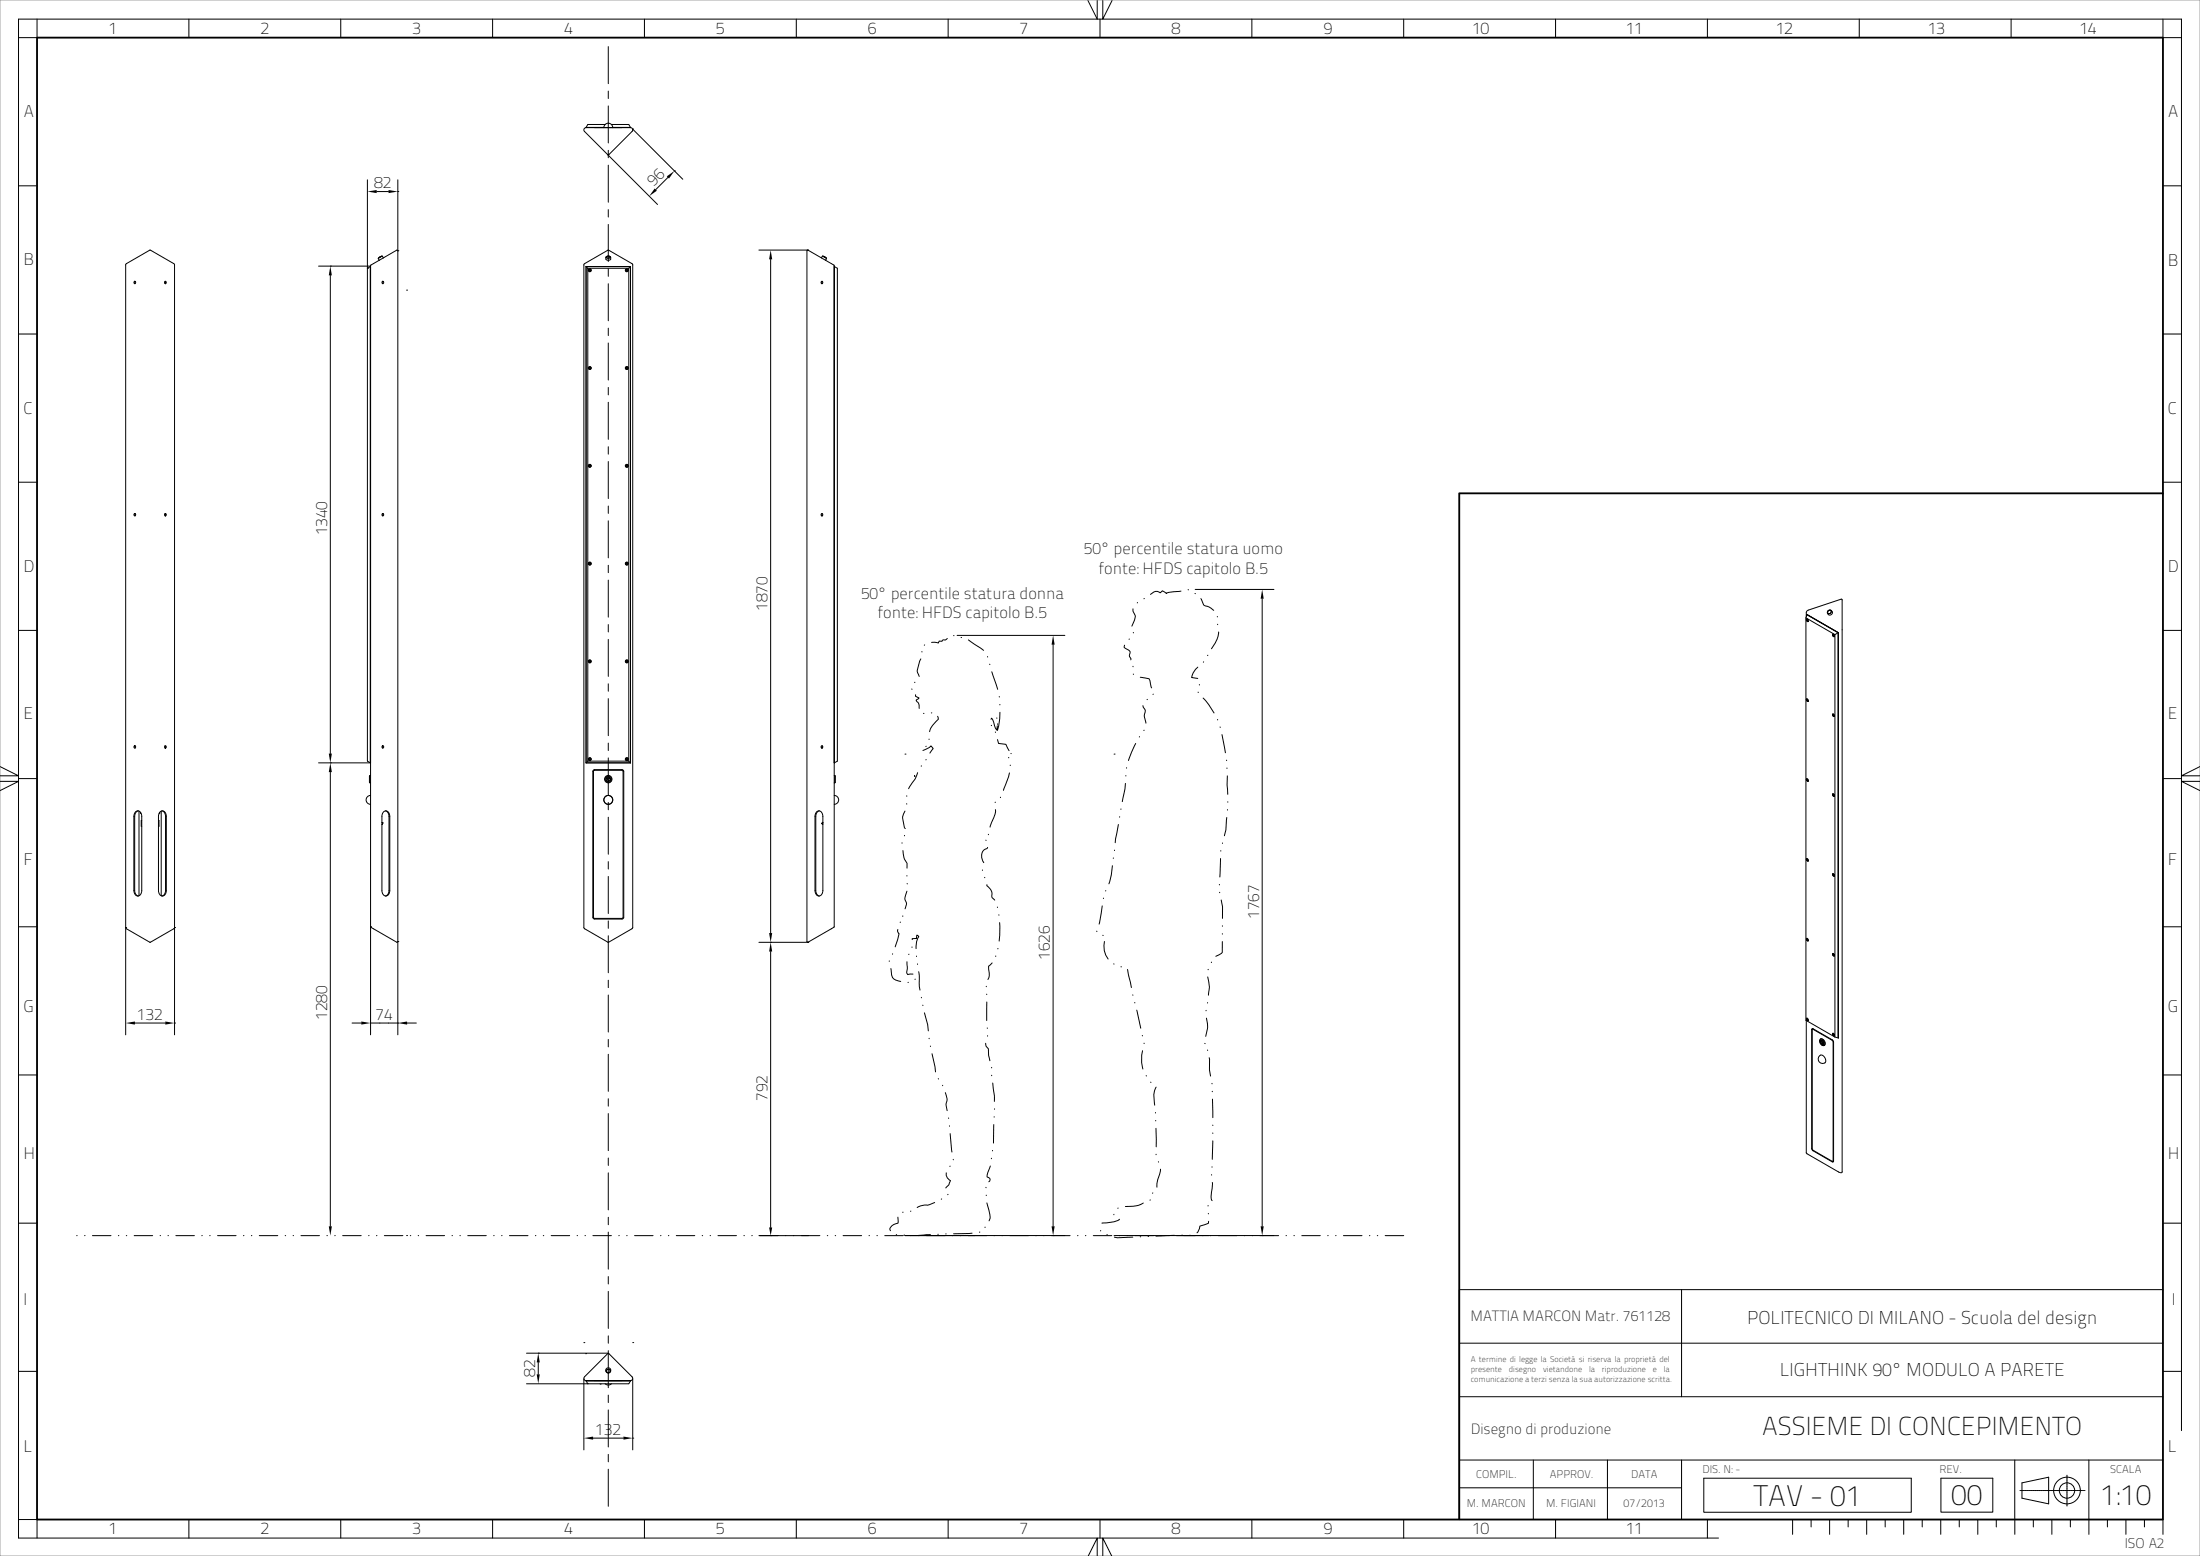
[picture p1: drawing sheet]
<svg xmlns="http://www.w3.org/2000/svg" width="594mm" height="420mm" viewBox="0 0 594 420" stroke-linecap="round" stroke-linejoin="round" font-family="sans-serif">
<!-- layer: 0 -->
<g fill="none" stroke="#000" stroke-width=".27">
<path d="M10 5.2v5h-5M51 5.2v5M92 5.2v5M133 5.2v5M174 5.2v5M215 5.2v5M256 5.2v5M296.2 .2v5l-2.4-5M297 5.2v5M297.8 .2v5l2.4-5M338 5.2v5M379 5.2v5"/>
<path d="M420 5.2v5M461 5.2v5M502 5.2v5M543 5.2v5M584 5.2v5h5M5 50.2h5M584 50.2h5M5 90.2h5M584 90.2h5M5 130.2h5M584 130.2h5M5 170.2h5"/>
<path d="M487.6 166.8v108.6l7.8 4.5M487.6 166.8l7.8 4.5M487.7 166.4v-1.2l.4-.5 9.2-2.9 .1 154.5a.57 .57 0 0 1-1 0l-8.7-5.1v-35.7M487.8 165.9l8.5 4.9M487.8 165.9l8.6 4.9M487.8 165.9l-.2 .9M487.9 167.1l-.1 .4 .4 .2M488 167.4h.1M488 167.4h-.1M488 167.3v.1M488.1 167.4v.2l-.2-.2M488.1 167.4l-.1-.1-.1 .1"/>
<path d="M494.9 171.5l.1 .2M495 171.2l-.1 .4 .4 .2M495.1 171.4l.1 .1M495.1 171.4l-.2 .1M495.1 171.4h.1M495.2 171.5l-.2 .2M495.2 171.6l-.2 .1M495.2 171.5l-.3-.1v.1M495.4 171.3v108.6M496.3 170.8l-.9 .5M496.4 170.8l-.1 109.4M496.4 170.8h-.1"/>
<path d="M584 170.2h5M487.9 189l.1 .1M487.9 188.6l-.1 .5 .4 .1M488 188.9l.1 .1M488 188.9l-.1 .1M488 188.9h.1M488.1 189l-.1 .1M488.1 189.1h-.1M488.1 189l-.1-.2-.1 .2M494.9 193.1l.1 .1M495 192.7l-.1 .5 .4 .1M495.1 193l.1 .1"/>
<path d="M495.1 193l-.2 .1M495.1 193h.1M495.2 193.1l-.2 .1M495.2 193.1l-.3-.2v.2M0 210.9h5l-5 2.5M0 206.9l5 2.5h-5M5 210.2h5M487.9 210.5l.1 .2M487.9 210.2l-.1 .4 .4 .2M488 210.5h.1M488 210.5h-.1M488 210.4v.1"/>
<path d="M488.1 210.5l-.1 .2M488.1 210.6l-.1 .1M488.1 210.5l-.1-.1-.1 .1M495 214.3l-.1 .4 .4 .2M495.1 214.5l.1 .1M495.1 214.5l-.2 .1M495.1 214.5h.1M495.2 214.6l-.2 .2-.1-.2M495.2 214.6l-.3-.1v.1M584 210.2h5M594 210.9h-5l5 2.5M594 206.9l-5 2.5h5"/>
<path d="M487.9 232.1l.1 .1M487.9 231.7l-.1 .4 .4 .3M488 232l.1 .1M488 232l-.1 .1M488 232h.1M488.1 232.1l-.1 .1M488.1 232.2h-.1M488.1 232.1l-.1-.2-.1 .2M488.2 232.3v.1M494.9 236.2l.1 .1M495 235.8l-.1 .5 .4 .1M495.1 236.1l.1 .1"/>
<path d="M495.1 236.1l-.2 .1M495.1 236.1h.1M495.2 236.2l-.2 .1M495.2 236.2l-.3-.2v.2M5 250.2h5M487.9 253.5l.2 .3zM487.9 253.3l-.1 .4 .4 .2M488 253.6h.1M488 253.6h-.1M488 253.5v.1M494.9 257.7l.1 .2M495 257.4l-.1 .4 .4 .2"/>
<path d="M495.1 257.6l.1 .1M495.1 257.6l-.2 .1M495.1 257.6h.1M495.2 257.7l-.2 .2M495.2 257.8l-.2 .1M495.2 257.7l-.3-.1v.1M584 250.2h5M487.9 275.2l.1 .1M487.9 274.8l-.1 .5 .4 .1M488 275.1l.1 .1M488 275.1l-.1 .1M488 275.1h.1"/>
<path d="M488.1 275.2l-.1 .1M488.1 275.3h-.1M488.1 275.2l-.1-.2-.1 .2M489.3 277.8l5.4 3 .2 .4v32.3l-5.4-3-.2-.4zM489.5 277.7l-.3 .2v32.1l.3 .6 5.2 3 .4-.2M489.5 277.7l5.2 3 .4 .6v32.1M489.5 277.7l-.2 .1M494.9 279.3l.1 .1M495 278.9l-.1 .5 .4 .1M495.1 279.2l.1 .1M495.1 279.2l-.2 .1M495.1 279.2h.1"/>
<path d="M495.2 279.3l-.2 .1M495.2 279.3l-.3-.2v.2M495.4 279.9l.9 .3M5 290.2h5M491.2 285.1a1.05 1.05 0 0 1 1.1-.1 1.05 1.05 0 0 1 .6 .9 .99 .99 0 0 1-.9 1.2 .99 .99 0 0 1-1.1-1zM491.3 281.1l.2-.6a1.15 1.15 0 0 1 1 1.7l-.6-.1M491.5 280.7a.98 .98 0 0 1 .8 1.4 .98 .98 0 0 1-.8-1.4zM491.5 280.5a1.06 1.06 0 0 1 1.1 .5 1.06 1.06 0 0 1-.1 1.2M491.6 280.9l.6 .3v.7l-.6-.3zM491.6 281.1l.3 .7M491.6 281.1l.6 .2M491.8 280.9v.1"/>
<path d="M491.9 280.9h-.4v.5l.4 .5h.2l.2-.2M491.9 280.9l-.3 .2M492.2 281.3l-.3 .5M492.2 281.6l.1 .1M492.2 281.3h.1M492.3 281.5l-.4 .3M496.4 280.1l-.1 .1M584 290.2h5M495.1 313.4l-.2 .1M5 330.2h5M584 330.2h5M454 348.1v28.9"/>
<path d="M584 348.1h-190v62M5 370.2h5M394 377h190M394 362.6h190M584 370.2h5M394 394.1h190M414 394.1v16M434 394.1v16M454 394.1v16M460 399h56v9.2h-56zM524 399h14.1v9.2h-14.1zM544 394.1v20.1"/>
<path d="M558.1 398.2v.1M558.1 398.4v.1M558.1 398.6v.3M558.1 399v.1M558.1 399.1v.4M558.1 399.5v.1M558.1 399.7v.3M564 394.1v16M589 386.2v-381h-584v410h459M5 410.2h5v5M51 410.2v5M92 410.2v5"/>
<path d="M133 410.2v5M174 410.2v5M215 410.2v5M256 410.2v5M297 410.2v5M338 410.2v5M379 410.2v5M394 401.6h60M420 410.2v5M461 410.2v5M484 410.2v4M489 410.2v2"/>
<path d="M494 410.2v4M499 410.2v2M504 410.2v4M509 410.2v2M514 410.2v4M519 410.2v2M524 410.2v4M529 410.2v2M534 410.2v4M539 410.2v2M545.4 402.3h.1M545.6 402.3h.1"/>
<path d="M545.8 402.3h.3M545.9 400.3l7.2-1.6v7.2l-7.2-1.5zM546.1 402.3h.1M546.3 402.3h.3M546.7 402.3h.1M546.8 402.3h.3M547.2 402.3h.1M547.4 402.3h.3M547.7 402.3h.1M547.9 402.3h.3M548.3 402.3h.1M548.4 402.3h.3"/>
<path d="M548.8 402.3h.1M549 402.3h.3M549 410.2v2M549.3 402.3h.1M549.5 402.3h.3M549.9 402.3h.1M550 402.3h.3M550.4 402.3h.1M550.6 402.3h.3M550.9 402.3h.1M551.1 402.3h.3M551.5 402.3h.1"/>
<path d="M551.6 402.3h.3M552 402.3h.1M552.2 402.3h.3M552.5 402.3h.1M552.7 402.3h.3M553.1 402.3h.1M553.2 402.3h.3M553.6 402.3h.1M553.8 402.3h.3M554 410.2v4M554.1 402.3h.1M554.3 402.3h.3"/>
<path d="M554.7 402.3h.1M554.8 402.3h.3M555.2 402.3h.1M555.3 402.3h.3M555.7 402.3h.1M555.9 402.3h.3M556.3 402.3h.1M556.4 402.3h.3M556.8 402.3h.1M556.9 402.3h.3M557.3 402.3h.1M557.5 402.3h.3"/>
<path d="M557.9 402.3h.1M558 402.3h.3M558.1 400.1v.1M558.1 400.3v.3M558.1 400.6v.1M558.1 400.8v.3M558.1 401.2v.1M558.1 401.4v.3M558.1 401.8h.1M558.1 401.9v.3M558.1 402.3v.1M558.1 402.5v.3"/>
<path d="M558.1 402.9v.1M558.1 403v.3M558.1 403.4v.1M558.1 403.6v.3M558.1 404v.1M558.1 404.1v.3M558.1 404.5v.1M558.1 404.7v.3M558.1 405.1v.1M558.1 405.3v.3M558.1 405.6v.1M558.1 405.8v.3"/>
<path d="M558.1 406.2v.1M558.1 406.4v.1M558.4 402.3h.1M558.5 402.3h.3M558.9 402.3h.1M559 410.2v2M559.1 402.3h.3M559.5 402.3h.1M559.6 402.3h.3M560 402.3h.1M560.1 402.3h.3M560.5 402.3h.1"/>
<path d="M560.7 402.3h.3M561 402.3h.1M561.2 402.3h.3M561.6 402.3h.1M561.7 402.3h.3M562.1 402.3h.1M562.3 402.3h.3M562.6 402.3h.1M562.8 402.3h.1M564 410.2v4M569 410.2v2M574 410.2v4"/>
<path d="M579 410.2v2M584 410.2v4M293.8 420l2.4-4.8v4.8M297.8 420v-4.8l2.4 4.8"/>
<circle cx="488" cy="167.5" r=".33"/>
<circle cx="494" cy="165.1" r=".5"/>
<circle cx="494.1" cy="165.3" r=".68"/>
<circle cx="495.1" cy="171.6" r=".33"/>
<circle cx="488" cy="189" r=".33"/>
<circle cx="495.1" cy="193.1" r=".33"/>
<circle cx="488" cy="210.6" r=".33"/>
<circle cx="495.1" cy="214.7" r=".33"/>
<circle cx="488" cy="232.1" r=".33"/>
<circle cx="495.1" cy="236.2" r=".33"/>
<circle cx="488" cy="253.7" r=".33"/>
<circle cx="495.1" cy="257.8" r=".33"/>
<circle cx="488" cy="275.2" r=".33"/>
<circle cx="495.1" cy="279.3" r=".33"/>
<circle cx="558.1" cy="402.3" r="2.07"/>
<circle cx="558.1" cy="402.3" r="3.6"/>
</g>
<path d="M10 10.2h574v400h-574zM584 133.2h-190v276.9" fill="none" stroke="#000" stroke-width=".5"/>
<path d="M0 0v420h594v-420zM.1 0h593.9v419.9h-593.9z" fill="#000"/>
<!-- layer: Visible (ISO) -->
<g fill="none" stroke="#000" stroke-width=".27">
<path d="M158.2 34.4l12 .1M158.2 34.4v.1M163 34.5a1.2 1.2 0 0 1 1.2-1.2 1.2 1.2 0 0 1 1.2 1.2M163.4 33.6h-4.7l-.5 .8M165.1 33.6h4.7l.4 .8M170.2 34.5l.6 .3-.1 .7-6.5 6.3-6.4-6.3-.1-.7 .5-.3M170.2 34.4v.1M34.1 71.2l6.4-3.7 6.4 3.7 .2 .3v178.9l-.2 .3-6.4 3.7-6.4-3.7-.2-.3zM36.5 76v.5M44.6 76v.5M100 72h.1M100 72v133.9"/>
<path d="M100 72l-.8 .4v133.1l.8 .4M100.1 71.5l7-4 .3 .1v186.6l-.1 .1-7.3-4.2zM102.2 69.7l.2 .5M102.4 70.2h.1M102.6 69.3l-.4 .4M102.6 69.3h.1M103.1 69.1l-.5 .2M103.1 69.1l.4 .5M103.1 69.1l-.9 .6M103.3 76v.5M103.5 69.6h.1M157.8 71.2l6.4-3.7 6.4 3.7 .2 .3v178.9l-.2 .3-6.4 3.7-6.3-3.7-.3-.3z"/>
<path d="M158.2 72h12M158.2 72v133.9M158.2 72l.5 .4M158.7 72.4v133.1M158.7 72.4h11.1M159.1 72.9l.1-.1 .2 .2h-.3zM163.8 69.3l.4-.2 .5 .2a.48 .48 0 0 1-.5 .4 .48 .48 0 0 1-.4-.4zM169.1 72.9l.1-.1 .2 .2h-.3zM169.8 72.4v133.1M170.2 72v133.9M170.2 72l-.4 .4M217.9 67.6l.3-.1 7 4.2v178.4l-7.1 4.3-.2-.2z"/>
<path d="M221.8 69.6h.1M222 76v.5M222.2 69.1l-.4 .5M222.2 69.1l.9 .6M222.2 69.1l.5 .2M222.7 69.3h.1M222.7 69.3l.4 .4M222.9 70.2h.1M223.1 69.7l-.2 .5M225.2 72h.1M225.3 72v133.9M225.3 72l.8 .4v133.1l-.8 .4"/>
<path d="M159.1 99.3h.3v.1h-.3zM169.1 99.3h.3v.1h-.3zM36.5 138.6v.6M44.6 138.6v.6M103.3 138.6v.6M159.1 125.6h.3v.2l-.2 .1zM169.1 125.6h.1l.2 .2h-.3zM222 138.6v.6M159.1 152h.3v.2l-.2 .1zM169.1 152h.1l.2 .2h-.3zM159.1 178.4h.3v.2l-.2 .1zM169.1 178.4h.3v.2h-.3z"/>
<path d="M36.5 201.3v.6M36.6 219.2a1.07 1.07 0 0 1 1.3-.1 1.07 1.07 0 0 1 .4 1.3v20a1.1 1.1 0 0 1-.4 1.2 1.1 1.1 0 0 1-1.3 0l-.4-1.2v-20zM37.3 218.9a1.35 1.35 0 0 0-.9 1.5v20.4a1.24 1.24 0 0 0 .9 1.1M37.5 218.9v22.9M37.9 219.3l.2 .2M43.1 219.3l-.1 .2M43.2 219.2a1.07 1.07 0 0 1 1.3-.1 1.07 1.07 0 0 1 .4 1.3v20a1.1 1.1 0 0 1-.4 1.2 1.1 1.1 0 0 1-1.3 0l-.4-1.2v-20zM43.5 218.9v22.9M43.7 218.9a1.35 1.35 0 0 1 1 1.5l-.1 20.4a1.24 1.24 0 0 1-.9 1.1M44.6 201.3v.6M99.9 209.3l-.2 .2v1.7l.2 .1M99.9 211.3h.1"/>
<path d="M99.9 209.3h.1M99.9 209.3v2M100 205.9h.1M100 214.7a1.2 1.2 0 0 0-1.1 1.2 1.2 1.2 0 0 0 1.1 1.2M103.3 201.3v.6M103.6 219.2a1.07 1.07 0 0 1 1.3-.1 1.07 1.07 0 0 1 .3 1.3v20a1.1 1.1 0 0 1-.4 1.2 1.1 1.1 0 0 1-1.2 0l-.5-1.2v-20zM104.1 218.9a1.35 1.35 0 0 1 .9 1.5v20.4a1.24 1.24 0 0 1-.9 1.1M158.2 205.9h12M158.7 205.5h11.1M158.7 205.5l-.5 .4M159.1 204.8l.1-.1 .2 .3-.2 .1zM160.3 208.1l.2-.2h7.4l.3 .3v39.4l-.3 .3h-7.4l-.3-.3z"/>
<path d="M160.3 207.8l7.6-.1 .5 .5v39.4l-.5 .5h-7.4l-.4-.5v-39.4zM163.8 210.1h.8l-.3 .6zM169.1 204.8l.1-.1 .2 .3h-.3zM169.8 205.5l.4 .4M220.5 219.2a1.07 1.07 0 0 1 1.3-.1 1.07 1.07 0 0 1 .4 1.3v20a1.1 1.1 0 0 1-.4 1.2 1.1 1.1 0 0 1-1.3 0l-.5-1.2v-20zM221.2 218.9a1.35 1.35 0 0 0-.9 1.5v20.4a1.24 1.24 0 0 0 .9 1.1M222 201.3v.6M225.2 205.9h.1M225.2 211.3h.2M225.2 209.3h.2M225.2 214.7a1.2 1.2 0 0 1 1.2 1.2 1.2 1.2 0 0 1-1.2 1.2M225.4 209.3v2"/>
<path d="M225.4 209.3l.1 .2v1.7l-.1 .1M38.3 221.5h-.2v1.5h.2M42.8 221.5h.1v1.5h-.1M103.1 222h.1M103.2 222l.1 .1M103.2 222.5h-.1M103.3 222.3h.1M103.3 222.1v.1M103.3 222.1h.1M103.3 222.4l-.1 .1M103.3 222.4h.1M103.3 222.2h.1"/>
<path d="M103.3 222.3v.1M103.3 222.2v.1M222 222.3h.1M222 222.2h.1M222 222.2v.1M222 222.3v.1M222 222.4h.1M222 222.1h.1M222 222.1v.1M222 222.4l.1 .1M222.1 222l-.1 .1M222.1 222.5h.1"/>
<path d="M222.2 222h-.1M158.2 372.7l-.5-.4 .1-.7 6.4-6.3 6.5 6.3 .1 .7-.6 .4M158.2 372.7h.1M158.2 372.7h12M158.2 372.7l.5 .8h11.1l.4-.8M163.4 373.5a1.2 1.2 0 0 0 1.7 0M170.2 372.7h.1"/>
<circle cx="36.4" cy="76.2" r=".29"/>
<circle cx="44.7" cy="76.3" r=".29"/>
<circle cx="103.4" cy="76.2" r=".29"/>
<circle cx="159.2" cy="73" r=".4"/>
<circle cx="159.2" cy="73" r=".35"/>
<circle cx="164.2" cy="69.7" r=".64"/>
<circle cx="169.2" cy="73" r=".35"/>
<circle cx="169.2" cy="73" r=".4"/>
<circle cx="221.9" cy="76.3" r=".29"/>
<circle cx="159.2" cy="99.3" r=".35"/>
<circle cx="159.2" cy="99.3" r=".4"/>
<circle cx="169.2" cy="99.3" r=".35"/>
<circle cx="169.2" cy="99.3" r=".4"/>
<circle cx="36.4" cy="138.9" r=".29"/>
<circle cx="44.7" cy="139" r=".29"/>
<circle cx="103.4" cy="138.9" r=".29"/>
<circle cx="159.2" cy="125.7" r=".4"/>
<circle cx="159.2" cy="125.7" r=".35"/>
<circle cx="169.2" cy="125.7" r=".35"/>
<circle cx="169.2" cy="125.7" r=".4"/>
<circle cx="221.9" cy="139" r=".29"/>
<circle cx="159.2" cy="152.1" r=".35"/>
<circle cx="159.2" cy="152.1" r=".4"/>
<circle cx="169.2" cy="152.1" r=".35"/>
<circle cx="169.2" cy="152.1" r=".4"/>
<circle cx="159.2" cy="178.5" r=".35"/>
<circle cx="159.2" cy="178.5" r=".4"/>
<circle cx="169.2" cy="178.5" r=".35"/>
<circle cx="169.2" cy="178.5" r=".4"/>
<circle cx="36.4" cy="201.6" r=".29"/>
<circle cx="44.7" cy="201.7" r=".29"/>
<circle cx="103.4" cy="201.6" r=".29"/>
<circle cx="159.2" cy="204.9" r=".4"/>
<circle cx="159.2" cy="204.9" r=".35"/>
<circle cx="164.2" cy="210.3" r=".61"/>
<circle cx="164.2" cy="215.9" r="1.2"/>
<circle cx="164.2" cy="210.3" r=".6"/>
<circle cx="164.2" cy="210.3" r="1"/>
<circle cx="164.2" cy="210.3" r=".85"/>
<circle cx="169.2" cy="204.9" r=".35"/>
<circle cx="169.2" cy="204.9" r=".4"/>
<circle cx="221.9" cy="201.7" r=".29"/>
<circle cx="164.2" cy="370.1" r=".52"/>
<circle cx="164.2" cy="369.9" r=".68"/>
</g>
<!-- layer: Dimension (ISO) -->
<g fill="none" stroke="#000" stroke-width=".27">
<path d="M170.8 34.8h.1M170.8 34.8l13.5 13.6M99.2 48.5v23.9M101.7 51.7h3.2M107.4 51.7h.1M107.4 48.5v19.2M164.1 41.8h.1M164.1 41.8l13.4 13.4M180.3 47.9l-3.2 3.3M182.1 46.1h.1M86 71.8h14M89.2 71.8h.1"/>
<path d="M89.2 74.3v129.1M99.2 72.4h.1M107.4 67.7h.1M109.8 78.3h.1M204.9 67.5h13.2M208.1 70v181.9M218.1 67.5h.1M322.7 159.1h21.3M258.4 171.5h29.1M284.3 174v157M340.8 161.6v169.4M86 205.9h14"/>
<path d="M89.2 205.9h.1M89.2 208.4v122.6M244.4 203.5h.1M300.8 203.5h.1M33.9 250.4h.1M33.9 250.4v28.9M47.1 250.4h.1M47.1 250.4v28.9M100 250.1h.1M100 250.1v29.2M107.4 254.2h.1M107.4 254.2v25.1"/>
<path d="M204.9 254.4h13.2M208.1 254.4h.1M208.1 256.9v74.4M218.1 254.4h.1M36.4 276.1h8.2M47.1 276.1h.1M95.1 276.1h2.5M100 276.1h7.4M107.4 276.1h.1M109.9 276.1h2.5M109.8 333.5h.1M204.9 333.5h13.2"/>
<path d="M208.1 333.5h.1M218.1 333.5h.1M244.4 333.5h43.1M284.3 333.5h.1M300.8 333.5h43.2M340.8 333.5h.1M142.2 365.3h22M142.2 373.5h16.6M145.3 365.3h.1M145.3 367.8v3.2M157.6 362.4h.1M157.6 372.2v19.2"/>
<path d="M158.1 365.4h.1M162 373.6h.1M170.8 362.4h.1M170.8 372.2v19.2M160.1 388.2h8.2M170.8 388.2h.1"/>
</g>
<g fill="#000">
<path d="M99.2 51.7l2.5-.4v.8zM104.9 51.3l2.5 .4-2.5 .4zM176.8 50.9l.5 .6-2 1.4zM180 47.6l2.1-1.5-1.5 2.1zM89.2 71.8l.4 2.5h-.8zM208.1 67.5l.4 2.5h-.8zM284.3 171.5l.5 2.5h-.9zM340.8 159.1l.4 2.5h-.8zM89.2 205.9l.4 2.5h-.8zM88.8 203.4h.8l-.4 2.5zM207.7 251.9h.8l-.4 2.5zM208.1 254.4l.4 2.5h-.8z"/>
<path d="M33.9 276.1l2.5-.4v.9zM44.6 275.7l2.5 .4-2.5 .5zM97.6 275.7l2.4 .4-2.4 .5zM107.4 276.1l2.5-.4v.9zM88.8 331h.8l-.4 2.5zM207.7 331.3h.8l-.4 2.2zM283.9 331h.9l-.5 2.5zM340.4 331h.8l-.4 2.5zM144.9 371h.8l-.4 2.5zM145.3 365.3l.4 2.5h-.8zM157.6 388.2l2.5-.4v.8zM168.3 387.8l2.5 .4-2.5 .4z"/>
</g>
<!-- layer: Center Mark (ISO) -->
<path d="M160.5 34.5h7.4M160.5 372.7h7.4" fill="none" stroke="#000" stroke-width=".27" stroke-dasharray="19.4 2.4 4.9 2.4"/>
<path d="M249.5 174.2a4.3 4.3 0 0 1 3.8-.6l.3-.6 .8 .1 .1-.3a2.02 2.02 0 0 0 1.9-1.1 2.81 2.81 0 0 1 2.4 .4 4.8 4.8 0 0 1 3.7 1.4 12.8 12.8 0 0 1 3.7 2.9l.5 1.1 1.2 4.2a22.4 22.4 0 0 1 1.3 15.6l.2-1.9-.2-1.8 .1 2.4-.2 1-1.1-2.7-.3-.4-.7 1.2a10 10 0 0 1 2.6 5.6l2 .2 .7 1.4a1.2 1.2 0 0 1-.2 1.6 9 9 0 0 1-.7 8.1l-.8 2.4a1.72 1.72 0 0 1-1.6 1.4l-.3 .8a2.59 2.59 0 0 0 .1 2.2l-.2 1.1a13.4 13.4 0 0 0-1.6 5.2l-1.2 1.1 .5 .7a1.38 1.38 0 0 1-.2 2.3 2.38 2.38 0 0 0-.5 3.6 4.6 4.6 0 0 0 .4 4.3l.4 .8v1.2a2.64 2.64 0 0 1 1.4 2.9l.1 .3 .6 .6a21.9 21.9 0 0 1-.2 16.5l-1.4 1.4a5.2 5.2 0 0 1-.5 4 2.12 2.12 0 0 0 0 1.8v8.2l.2 2.8a5.5 5.5 0 0 1-.4 3.6 1.62 1.62 0 0 0 .7 1.9l.4 4.3 .5 .5-.2 2a57.7 57.7 0 0 1 .7 15.5l-.1 3.4-.4 3.4a10.2 10.2 0 0 1-1.2 4.6v.9a.75 .75 0 0 1 .7 .8 .75 .75 0 0 1-.8 .7l-.4 .4 .2 2.3a9.8 9.8 0 0 0 .8 5.1 3.1 3.1 0 0 1-.9 3.7l-.2 .7a1.67 1.67 0 0 1-2 1.3l-2.3 .2-8 .2a56.4 56.4 0 0 1-12.4 0 1.31 1.31 0 0 1-1-1.1 1.31 1.31 0 0 1 .8-1.3l1.4-.5v-.5a1.84 1.84 0 0 1 1.9-2.6 4 4 0 0 0 3.6-1.4l1-.3a11.2 11.2 0 0 0 7.1-3.2l-.5-.6-.3-.9 .9-.9 .4-1.1-.4-.3a2.08 2.08 0 0 1 .1-3.3l.6-.8a1.3 1.3 0 0 0 .4-1.8l-.4-2.1a93.3 93.3 0 0 0-1.4-12.5l.2-.7a13 13 0 0 0-2.9-6.9l-.4-2.4a64.8 64.8 0 0 1-2.1-11.9 67.9 67.9 0 0 1-2.1-10.9 24.4 24.4 0 0 0-.7-6.4l-.2-2.3a7.4 7.4 0 0 1 .7-3.7l-.5-.3-.1 .9-1.1 .1 .1 1.7-.2 .7a8.5 8.5 0 0 0-1.3 6l-.1 .7 .3 .6 1.4-.2 .8 .3a1.44 1.44 0 0 1-1.4 1.7 5.5 5.5 0 0 1-4.8-.8l-.4-.9-.3-2.5a1.8 1.8 0 0 1 .3-2.4l1.7-4.7 .4-1.6-.3-.3a1.52 1.52 0 0 1 .2-1.6l1.9-5.4a2.24 2.24 0 0 0-.3-2l.2-.9a7.8 7.8 0 0 0 .4-4.8v-2.6a2.89 2.89 0 0 0-.7-2.5l-.3-1.3a7.2 7.2 0 0 1 .3-5 1.35 1.35 0 0 0 0-2.2l-.2-1a4.2 4.2 0 0 1 .7-4.3l.2-.6-.1-.6a7.3 7.3 0 0 1 2.1-6.4l.5-.9a11.7 11.7 0 0 1 2.6-4.5l2-3.1-.6-.7-.4 .4-2.1 1 .3-.4a4.4 4.4 0 0 0 1.7-4.1 5.8 5.8 0 0 1 2.4-4 1.62 1.62 0 0 0-2.2-1.7 2.36 2.36 0 0 1-2.9-.8v-.8a1.51 1.51 0 0 0-.7-1.6l-.1-.3 .7-.6-.9-.5v-.3a.83 .83 0 0 0-.7-1.2l-.4-.6a7 7 0 0 1 2.1-3l-.2-.8a2.54 2.54 0 0 1 .1-2.6l.6-1.7a2.94 2.94 0 0 0 .1-2.6zM306.9 162.9l4.2-2.8a1.6 1.6 0 0 1 2.1-.1l.6-.5 .3 .1a1.19 1.19 0 0 0 1.4 .3l4.3-.5a2.44 2.44 0 0 1 2.5 .5 4.7 4.7 0 0 1 2.6 3.3l.6 .4a4.6 4.6 0 0 1 3.2 2.6 5.1 5.1 0 0 0 .3 3.3 8.1 8.1 0 0 1-2.1 5.9l-.5 .9a8 8 0 0 1-3.1 3.9 4.8 4.8 0 0 0-1.6 2.7l2.1 .3v1.7a1.91 1.91 0 0 1-.3 1.7l.2 .6a22.3 22.3 0 0 1 6.9 14.4 60.9 60.9 0 0 1 .8 11.2l.1 3.9a42.4 42.4 0 0 1-1.7 12l-.5 8.9a16.8 16.8 0 0 0 .8 7.1l-.1 12.4-.4 .4a3.7 3.7 0 0 0-2.9 3l-.5 1.1a2.39 2.39 0 0 0-.1 2.3 13.4 13.4 0 0 1 .1 6l-.2 1.2a8.5 8.5 0 0 0 0 5.4v1.1l-.9 3.9 .9 .7 .1 1.4a13.6 13.6 0 0 1 .5 5.2 56.3 56.3 0 0 1 .9 13.1l-.4 15.5a12.8 12.8 0 0 1-.1 5.5l.4 1.7-1.2 .9 .1 4.7-2.3 .8-.3 .9a2.51 2.51 0 0 1-2.9 1.6l-2.8-.1-13.7 .6a9.9 9.9 0 0 1-7.1-1.7l.3-2.2 3-.3 1.7-.6-1.5-1.1 .2-.9a3.3 3.3 0 0 1 3.6-1.5 8.2 8.2 0 0 0 5.4-1.7l.9-.2 .4-1.7 1.2-1.4a9.4 9.4 0 0 1 .9-4.3 5.7 5.7 0 0 0-1-4l-.3-12.9-.5-3.3 .1-1.4 .6-1.5-.3-.2a8.4 8.4 0 0 1-2.9-3.5 10.1 10.1 0 0 1 0-7.7l-4.5-20-.4-.8a5.8 5.8 0 0 1-5.9-7.4l.1-1.1-.5-.1a1.58 1.58 0 0 1-1.6-1.3 28.9 28.9 0 0 0 1.6-8.1l.4-1.8a21.9 21.9 0 0 0 2.4-9.8l.6-5 1.8-10.3a56.3 56.3 0 0 0 1.3-9.5l1.4-4.1 2-3.8a5.2 5.2 0 0 0 1.6-4.1 4.5 4.5 0 0 1-.1-3l-.3-.5a1.24 1.24 0 0 1 .3-1.9l2.5-2.3-.2-.3a5.5 5.5 0 0 1-1.1-3.1l-.2-.4-3-.6a1.52 1.52 0 0 1-1.3-2.2l-.1-.8-.4-.5a1.06 1.06 0 0 1 0-1.3l-.5-.6 .1-.4a1.04 1.04 0 0 0-.9-1.6l-.6-.5a6.1 6.1 0 0 1 2.1-3l.4-1.1-.4-.5a1.19 1.19 0 0 1 .2-1.6l.6-1.3a2.02 2.02 0 0 0-.5-2.2 2.3 2.3 0 0 1 1-2.1zM247 209.5h.1M272.9 203.3l.1 .1z" fill="none" stroke="#000" stroke-width=".27" stroke-dasharray="5 2 .1 2 .1 2"/>
<!-- layer: Centerline (ISO) -->
<path d="M164.2 406.6v-395.6" fill="none" stroke="#000" stroke-width=".27" stroke-dasharray="10 2 2 2"/>
<!-- layer: Sketch Geometry (ISO) -->
<path d="M379 333.5h-358.8" fill="none" stroke="#000" stroke-width=".27" stroke-dasharray="5 2 .1 2 .1 2"/>
<g font-size="8">
<text x="473.4" y="406.4">TAV - 01</text>
<text x="526.8" y="406.3">00</text>
<text x="567.1" y="406.3">1:10</text>
</g>
<text font-size="7" x="475.8" y="387.5">ASSIEME DI CONCEPIMENTO</text>
<g font-size="5">
<text x="471.7" y="357.4">POLITECNICO DI MILANO - Scuola del design</text>
<text x="480.5" y="371.4">LIGHTHINK 90° MODULO A PARETE</text>
</g>
<g font-size="4.5">
<text x="29.3" y="9.1">1</text>
<text x="70.3" y="9.1">2</text>
<text x="111.3" y="9.1">3</text>
<text x="152.3" y="9.1">4</text>
<text x="193.3" y="9.1">5</text>
<text x="234.3" y="9.1">6</text>
<text x="275.3" y="9.1">7</text>
<text x="316.3" y="9.1">8</text>
<text x="357.3" y="9.2">9</text>
<text x="397.5" y="9.2">10</text>
<text x="439" y="9.2">11</text>
<text x="479.5" y="9.2">12</text>
<text x="520.5" y="9.2">13</text>
<text x="561.5" y="9.2">14</text>
<text x="6.4" y="31.6">A</text>
<text x="585.4" y="31.7">A</text>
<text x="6.4" y="71.7">B</text>
<text x="585.3" y="71.9">B</text>
<text x="6.3" y="111.7">C</text>
<text x="585.3" y="111.7">C</text>
<text x="6.3" y="154.4">D</text>
<text x="585.3" y="154.4">D</text>
<text x="6.3" y="194">E</text>
<text x="585.3" y="194">E</text>
<text x="6.3" y="233.6">F</text>
<text x="585.3" y="233.6">F</text>
<text x="6.3" y="273.2">G</text>
<text x="585.3" y="273.2">G</text>
<text x="6.3" y="312.7">H</text>
<text x="585.3" y="312.7">H</text>
<text x="6.3" y="352.3">I</text>
<text x="586.4" y="352.3">I</text>
<text x="6.3" y="391.9">L</text>
<text x="585.3" y="391.9">L</text>
<text x="29.3" y="414.1">1</text>
<text x="70.3" y="414.1">2</text>
<text x="111.3" y="414.1">3</text>
<text x="152.3" y="414.1">4</text>
<text x="193.3" y="414.1">5</text>
<text x="234.3" y="414.1">6</text>
<text x="275.3" y="414.1">7</text>
<text x="316.3" y="414.1">8</text>
<text x="357.3" y="414.1">9</text>
<text x="397.5" y="414.1">10</text>
<text x="439" y="414.2">11</text>
</g>
<g font-size="4.4">
<text x="101" y="50.8">82</text>
<text x="176.5" y="50.6" transform="rotate(-45 176.5 50.6)">96</text>
<text x="88.3" y="144.5" transform="rotate(-90 88.3 144.5)">1340</text>
<text x="292.6" y="149.6">50° percentile statura uomo</text>
<text x="296.7" y="154.9">fonte: HFDS capitolo B.5</text>
<text x="232.5" y="161.6">50° percentile statura donna</text>
<text x="207.2" y="165" transform="rotate(-90 207.2 165)">1870</text>
<text x="237" y="166.9">fonte: HFDS capitolo B.5</text>
<text x="339.9" y="248.1" transform="rotate(-90 339.9 248.1)">1767</text>
<text x="283.5" y="259.1" transform="rotate(-90 283.5 259.1)">1626</text>
<text x="37" y="275.3">132</text>
<text x="88.3" y="275.3" transform="rotate(-90 88.3 275.3)">1280</text>
<text x="101.4" y="275.4">74</text>
<text x="207.2" y="297.2" transform="rotate(-90 207.2 297.2)">792</text>
<text x="144.5" y="371.6" transform="rotate(-90 144.5 371.6)">82</text>
<text x="160.7" y="387.3">132</text>
</g>
<g font-size="4">
<text x="397" y="356.6">MATTIA MARCON Matr. 761128</text>
<text x="397.1" y="387">Disegno di produzione</text>
</g>
<text font-size="3.8" x="573.7" y="417.9">ISO A2</text>
<g font-size="3">
<text x="398.5" y="399.1">COMPIL.</text>
<text x="418.5" y="399">APPROV.</text>
<text x="440.4" y="399.1">DATA</text>
<text x="459.7" y="397.6">DIS. N: -</text>
<text x="523.7" y="397.6">REV.</text>
<text x="569.8" y="397.6">SCALA</text>
<text x="396" y="406.8">M. MARCON</text>
<text x="417.4" y="406.8">M. FIGIANI</text>
<text x="438.4" y="406.8">07/2013</text>
</g>
<g font-size="2.2">
<text x="397.1" y="367.7">A termine di legge la Società si riserva la proprietà del</text>
<text x="397.1" y="370.3">presente</text>
<text x="407.4" y="370.3">disegno</text>
<text x="416.6" y="370.3">vietandone</text>
<text x="429" y="370.3">la</text>
<text x="432.5" y="370.3">riproduzione</text>
<text x="446.2" y="370.3">e</text>
<text x="449.2" y="370.3">la</text>
<text x="397.1" y="372.9">comunicazione a terzi senza la sua autorizzazione scritta.</text>
</g>
</svg>
